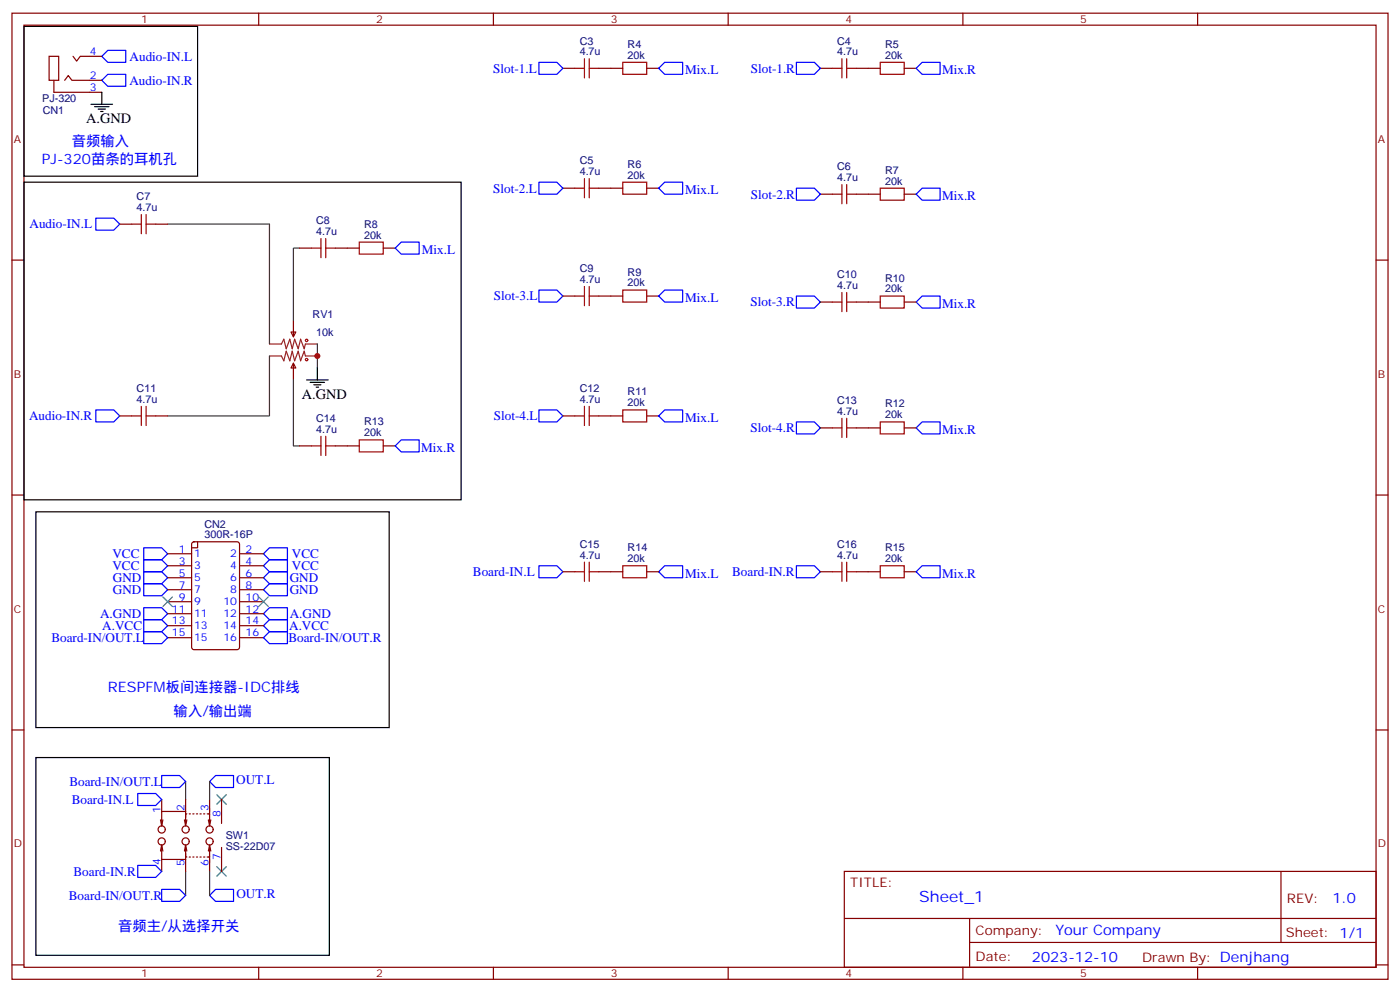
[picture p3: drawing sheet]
<svg xmlns="http://www.w3.org/2000/svg" width="412mm" height="292mm" viewBox="0 0 412 292" stroke-linecap="round" stroke-linejoin="round" font-family="sans-serif">
<g fill="none" stroke="#870000" stroke-width=".35">
<path d="M3.5 3.9h405.4v284.3h-405.4zM7.1 7.4h398.2v277.3h-398.2zM14.5 16.6h2.8v7h-2.8zM21.5 16.6l1.1 1.4 1-1.4h6.4M76.2 3.9v3.5M145.3 3.9v3.5M214.5 3.9v3.5M283.6 3.9v3.5M352.8 3.9v3.5M15.9 23.6v3.6h14.1M19 23.6l1.1-1.4 1.1 1.4h8.8M165.8 20.1h3.5"/>
<path d="M176.4 20.1h7M190.5 20.1h3.5M241.7 20.1h3.5M252.2 20.1h7.1M266.3 20.1h3.6M165.8 55.4h3.5M176.4 55.4h7M190.5 55.4h3.5M241.7 57.1h3.5M252.2 57.1h7.1M266.3 57.1h3.6M3.5 76.6h3.6"/>
<path d="M35.3 66h3.5M45.9 66h3.5M88.2 73h3.5M98.8 73h7M112.9 73h3.5M405.3 76.6h3.6M85.7 97.7h1.4l-.7 1.4zM86.4 94.2v4.9M165.8 87.1h3.5M176.4 87.1h7M190.5 87.1h3.5M241.7 88.9h3.5"/>
<path d="M252.2 88.9h7.1M266.3 88.9h3.6M86.4 106.9l.7 1.4h-1.4zM86.4 106.9v4.9M35.3 122.4h3.5M45.9 122.4h3.5M88.2 131.2h3.5M98.8 131.2h7M112.9 131.2h3.5M165.8 122.4h3.5M176.4 122.4h7M190.5 122.4h3.5"/>
<path d="M241.7 125.9h3.5M252.2 125.9h7.1M266.3 125.9h3.6M3.5 145.7h3.6M56.7 159.7l.4-.2h12.7l.7 .4 .1 30.6-.5 .7h-13l-.6-.5-.1-30.5zM58.2 159.5v1.7h-1.8M405.3 145.7h3.6M49.4 163h7M49.4 166.5h7M49.4 170h7M49.4 173.6h7M49.4 177.1h7"/>
<path d="M70.6 163h7M70.6 166.5h7M70.6 170h7M70.6 173.6h7M70.6 177.1h7M165.8 168.3h3.5M176.4 168.3h7M190.5 168.3h3.5M241.7 168.3h3.5M252.2 168.3h7.1M266.3 168.3h3.6M49.4 180.6h7"/>
<path d="M49.4 184.1h7M49.4 187.7h7M70.6 180.6h7M70.6 184.1h7M70.6 187.7h7M3.5 214.8h3.6M405.3 214.8h3.6M47.6 235.3v3.5M54.7 238.8h-7.1v4.3M54.7 235.3v5.3M55 239.5h-.3v2.9M55.7 239.5h.4"/>
<path d="M56.8 239.5h.3M57.9 239.5h.3M58.9 239.5h.4M60 239.5h.3M61 239.5h.7v2.9M61.7 235.3v4.4M65.3 235.3v7.1M47.3 241.3l.3 1.8M47.6 248.7v4.2h7.1M47.6 252.9v3.6M47.6 248.7l.4 1.8M47.6 248.7l-.3 1.8"/>
<path d="M48 241.3l-.4 1.8M54.3 241.3l.4 1.8 .3-1.8M54.3 250.5l.4-1.8 .3 1.8M54.7 249.4v2.8h.3M54.7 251.2v5.3M55.7 252.2h.4M56.8 252.2h.3M57.9 252.2h.3M58.9 252.2h.4M60 252.2h.3M61.4 241.3l.3 1.8 .4-1.8M61.4 250.5l.3-1.8 .4 1.8"/>
<path d="M61.7 249.4v2.8h-.7M61.7 252.1v4.4M65.3 249.4v7.1M248.7 256.5h156.6v28.2h-156.6zM377.3 256.5v20.9M248.7 270.3h156.5M285.6 277.4h119.6M285.6 270.3v14.1M3.5 284h3.6M76.2 284.7v3.5M145.3 284.7v3.5M214.5 284.7v3.5"/>
<path d="M283.6 284.7v3.5M352.8 284.7v3.5M405.3 284h3.6"/>
<circle cx="47.6" cy="247.6" r="1.06"/>
<circle cx="47.6" cy="244.1" r="1.06"/>
<circle cx="54.7" cy="247.6" r="1.06"/>
<circle cx="54.7" cy="244.1" r="1.06"/>
<circle cx="61.7" cy="247.6" r="1.06"/>
<circle cx="61.7" cy="244.1" r="1.06"/>
</g>
<g fill="none" stroke="#00f" stroke-width=".35">
<path d="M30 16.6l1.7-1.8h5.3v3.5h-5.3zM158.7 18.3h5.3l1.8 1.8-1.8 1.8h-5.3zM234.6 18.3h5.3l1.8 1.8-1.8 1.8h-5.3zM271.6 18.3h5.3v3.6h-5.3l-1.7-1.8zM30 23.6l1.7-1.7h5.3v3.5h-5.3zM194 20.1l1.8-1.8h5.3v3.6h-5.3zM158.7 53.6h5.3l1.8 1.8-1.8 1.7h-5.3zM195.8 53.6h5.3v3.5h-5.3l-1.8-1.7zM234.6 55.4h5.3l1.8 1.7-1.8 1.8h-5.3zM271.6 55.4h5.3v3.5h-5.3l-1.7-1.8zM28.2 64.2h5.3l1.8 1.8-1.8 1.7h-5.3zM118.2 71.3h5.3v3.5h-5.3l-1.8-1.8z"/>
<path d="M158.7 85.4h5.3l1.8 1.7-1.8 1.8h-5.3zM195.8 85.4h5.3v3.5h-5.3l-1.8-1.8zM234.6 87.1h5.3l1.8 1.8-1.8 1.8h-5.3zM271.6 87.1h5.3v3.6h-5.3l-1.7-1.8zM28.2 120.6h5.3l1.8 1.8-1.8 1.8h-5.3zM118.2 129.5h5.3v3.5h-5.3l-1.8-1.8zM158.7 120.6h5.3l1.8 1.8-1.8 1.8h-5.3zM195.8 120.6h5.3v3.6h-5.3l-1.8-1.8zM234.6 124.2h5.3l1.8 1.7-1.8 1.8h-5.3zM271.6 124.2h5.3v3.5h-5.3l-1.7-1.8zM42.3 168.3h5.3l1.8 1.7-1.8 1.8h-5.3zM42.3 171.8h5.3l1.8 1.8-1.8 1.7h-5.3z"/>
<path d="M42.3 178.9h5.3l1.8 1.7-1.8 1.8h-5.3zM42.3 161.2h5.3l1.8 1.8-1.8 1.7h-5.3zM42.3 164.7h5.3l1.8 1.8-1.8 1.8h-5.3zM79.4 171.8h5.3v3.5h-5.3l-1.8-1.7zM79.4 168.3h5.3v3.5h-5.3l-1.8-1.8zM79.4 164.7h5.3v3.6h-5.3l-1.8-1.8zM79.4 161.2h5.3v3.5h-5.3l-1.8-1.7zM158.7 166.5h5.3l1.8 1.8-1.8 1.7h-5.3zM195.8 166.5h5.3v3.5h-5.3l-1.8-1.7zM234.6 166.5h5.3l1.8 1.8-1.8 1.7h-5.3zM271.6 166.5h5.3v3.5h-5.3l-1.7-1.7zM42.3 182.4h5.3l1.8 1.7-1.8 1.8h-5.3z"/>
<path d="M42.3 185.9h5.3l1.8 1.8-1.8 1.7h-5.3zM77.6 180.6l1.8-1.7h5.3v3.5h-5.3zM77.6 184.1l1.8-1.7h5.3v3.5h-5.3zM77.6 187.7l1.8-1.8h5.3v3.5h-5.3zM40.6 233.5h5.3l1.7 1.8-1.7 1.8h-5.3zM47.6 228.2h5.3l1.8 1.8-1.8 1.8h-5.3zM61.7 230l1.8-1.8h5.3v3.6h-5.3zM40.6 254.7h5.3l1.7 1.8-1.7 1.7h-5.3zM47.6 261.8h5.3l1.8 1.7-1.8 1.8h-5.3zM61.7 263.5l1.8-1.7h5.3v3.5h-5.3z"/>
</g>
<g fill="none" stroke="#000" stroke-width=".35">
<path d="M7.1 7.8h51.1v44.1h-51.1zM26.8 30.7h6.4M27.9 31.4h4.2M28.9 32.1h2.1M29.6 32.8h.7M30 27.2v3.5M7.1 53.6h128.7v93.5h-128.7zM90.3 111.8h6.4M91.4 112.5h4.2M92.4 113.2h2.1M93.1 113.9h.7M93.5 108.3v3.5"/>
<path d="M10.6 150.6h104.1v63.5h-104.1zM10.6 223h86.4v58.2h-86.4z"/>
</g>
<path d="M49.4 66h30v35.2M88.2 73h-1.8v21.2M79.4 104.8v17.6h-30M86.4 111.8v19.4h1.8M93.5 101.2v7.1M54.7 230v5.3M61.7 230v5.3M54.7 256.5v7M61.7 256.5v7" fill="none" stroke="#008700" stroke-width=".35"/>
<g fill="none" stroke="#a10000" stroke-width=".35">
<path d="M172.2 17.3v5.6M173.6 17.3v5.6M183.4 18.3h7.1v3.6h-7.1zM248 17.3v5.6M249.4 17.3v5.6M259.3 18.3h7v3.6h-7zM169.3 20.1h2.9M173.6 20.1h2.8M245.2 20.1h2.8M249.4 20.1h2.8M169.3 55.4h2.9M172.2 52.6v5.6"/>
<path d="M173.6 55.4h2.8M173.6 52.6v5.6M183.4 53.6h7.1v3.5h-7.1zM245.2 57.1h2.8M248 54.3v5.7M249.4 57.1h2.8M249.4 54.3v5.7M259.3 55.4h7v3.5h-7zM38.8 66h2.8M41.6 63.1v5.7M43 66h2.9M43 63.1v5.7"/>
<path d="M91.7 73h2.8M94.5 70.2v5.6M96 70.2v5.6M96 73h2.8M105.8 71.3h7.1v3.5h-7.1zM169.3 87.1h2.9M172.2 84.3v5.7M173.6 84.3v5.7M173.6 87.1h2.8M183.4 85.4h7.1v3.5h-7.1zM245.2 88.9h2.8M248 86.1v5.6"/>
<path d="M249.4 86.1v5.6M249.4 88.9h2.8M259.3 87.1h7v3.6h-7zM41.6 119.6v5.6M43 119.6v5.6M172.2 119.6v5.6M173.6 119.6v5.6M38.8 122.4h2.8M43 122.4h2.9M91.7 131.2h2.8M94.5 128.4v5.7M96 131.2h2.8"/>
<path d="M96 128.4v5.7M105.8 129.5h7.1v3.5h-7.1zM169.3 122.4h2.9M173.6 122.4h2.8M183.4 120.6h7.1v3.6h-7.1zM245.2 125.9h2.8M248 123.1v5.7M249.4 123.1v5.7M249.4 125.9h2.8M259.3 124.2h7v3.5h-7zM169.3 168.3h2.9M172.2 165.5v5.6"/>
<path d="M173.6 165.5v5.6M173.6 168.3h2.8M183.4 166.5h7.1v3.5h-7.1zM245.2 168.3h2.8M248 165.5v5.6M249.4 165.5v5.6M249.4 168.3h2.8M259.3 166.5h7v3.5h-7z"/>
<circle cx="90.3" cy="105.8" r=".35"/>
<circle cx="90.3" cy="100.2" r=".35"/>
</g>
<path d="M79.4 101.2h3.5l.7-1.4 .7 2.9 1.1-2.9 .7 2.9 .7-2.9 1 2.9 .7-2.9 1.1 2.9 .4-1.5h3.5M79.4 104.8h3.5l.7 1.4 .7-2.8 1.1 2.8 .7-2.8 .7 2.8 1-2.8 .7 2.8 1.1-2.8 .4 1.4h3.5" fill="none" stroke="#8c2424" stroke-width=".35"/>
<path d="M48 175.7l2.8 2.8M50.8 175.7l-2.8 2.8M76.2 175.7l2.8 2.8M79 175.7l-2.8 2.8M63.9 233.9l2.8 2.8M66.7 233.9l-2.8 2.8M63.9 255.1l2.8 2.8M66.7 255.1l-2.8 2.8" fill="none" stroke="#3c3" stroke-width=".35"/>
<circle cx="93.5" cy="104.8" r=".88" fill="#c00"/>
<text font-size="4.6" fill="#00f" x="270.8" y="265.5">Sheet_1</text>
<g font-size="4.2">
<text x="25.4" y="36.3">A.GND</text>
<text x="88.9" y="117.5">A.GND</text>
</g>
<g font-size="4.2" fill="#00f">
<text x="21.2" y="43">音频输入</text>
<text x="12.3" y="48.3">PJ-320苗条的耳机孔</text>
<text x="31.7" y="203.6">RESPFM板间连接器-IDC排线</text>
<text x="51.2" y="210.6">输入/输出端</text>
<text x="392.5" y="265.7">1.0</text>
<text x="34.8" y="274.1">音频主/从选择开关</text>
<text x="310.9" y="275.3">Your Company</text>
<text x="304" y="283.1">2023-12-10</text>
</g>
<g font-size="3.9" fill="#00f">
<text x="38.2" y="17.8">Audio-IN.L</text>
<text x="145.3" y="21.5">Slot-1.L</text>
<text x="201.8" y="21.9">Mix.L</text>
<text x="221.2" y="21.4">Slot-1.R</text>
<text x="277.5" y="21.9">Mix.R</text>
<text x="38.1" y="24.9">Audio-IN.R</text>
<text x="145.3" y="56.7">Slot-2.L</text>
<text x="201.8" y="57.1">Mix.L</text>
<text x="221.2" y="58.5">Slot-2.R</text>
<text x="277.5" y="58.9">Mix.R</text>
<text x="8.7" y="67.2">Audio-IN.L</text>
<text x="124.2" y="74.8">Mix.L</text>
<text x="145.5" y="88.4">Slot-3.L</text>
<text x="201.8" y="88.9">Mix.L</text>
<text x="221.1" y="90.2">Slot-3.R</text>
<text x="277.5" y="90.7">Mix.R</text>
<text x="8.5" y="123.7">Audio-IN.R</text>
<text x="145.5" y="123.7">Slot-4.L</text>
<text x="201.8" y="124.2">Mix.L</text>
<text x="221.1" y="127.2">Slot-4.R</text>
<text x="277.5" y="127.7">Mix.R</text>
<text x="124" y="133">Mix.R</text>
<text x="33.1" y="164.3">VCC</text>
<text x="33.1" y="167.8">VCC</text>
<text x="86" y="167.8">VCC</text>
<text x="86" y="164.3">VCC</text>
<text x="33.2" y="171.3">GND</text>
<text x="85.4" y="171.3">GND</text>
<text x="139.3" y="169.6">Board-IN.L</text>
<text x="201.8" y="170">Mix.L</text>
<text x="215.7" y="169.6">Board-IN.R</text>
<text x="277.5" y="170">Mix.R</text>
<text x="33.2" y="174.8">GND</text>
<text x="85.4" y="174.8">GND</text>
<text x="29.5" y="181.9">A.GND</text>
<text x="30.1" y="185.4">A.VCC</text>
<text x="85.2" y="185.4">A.VCC</text>
<text x="85.4" y="181.9">A.GND</text>
<text x="15.1" y="188.9">Board-IN/OUT.L</text>
<text x="85" y="188.9">Board-IN/OUT.R</text>
<text x="20.4" y="231.3">Board-IN/OUT.L</text>
<text x="69.6" y="230.9">OUT.L</text>
<text x="21.1" y="236.6">Board-IN.L</text>
<text x="21.6" y="257.8">Board-IN.R</text>
<text x="20.3" y="264.8">Board-IN/OUT.R</text>
<text x="69.7" y="264.3">OUT.R</text>
</g>
<g font-size="3.9" fill="#800">
<text x="250.5" y="261.1">TITLE:</text>
<text x="379.1" y="265.7">REV:</text>
<text x="287.4" y="275.3">Company:</text>
<text x="378.7" y="275.9">Sheet: 1/1</text>
<text x="287.4" y="282.9">Date:</text>
<text x="336.4" y="283">Drawn By: Denjhang</text>
</g>
<g font-size="3.2" fill="#800">
<text x="41.6" y="6.9">1</text>
<text x="110.8" y="6.9">2</text>
<text x="179.9" y="6.9">3</text>
<text x="249.1" y="6.9">4</text>
<text x="318.2" y="6.9">5</text>
<text x="4.1" y="42">A</text>
<text x="405.9" y="42">A</text>
<text x="4.1" y="111.1">B</text>
<text x="405.9" y="111.1">B</text>
<text x="4.1" y="180.3">C</text>
<text x="405.9" y="180.3">C</text>
<text x="4.1" y="249.4">D</text>
<text x="405.9" y="249.4">D</text>
<text x="41.6" y="287.7">1</text>
<text x="110.8" y="287.7">2</text>
<text x="179.9" y="287.7">3</text>
<text x="249.1" y="287.7">4</text>
<text x="318.2" y="287.7">5</text>
</g>
<g font-size="3.2" fill="#00f">
<text x="26.5" y="16.2">4</text>
<text x="26.5" y="23.3">2</text>
<text x="26.5" y="26.8">3</text>
<text x="52.7" y="162.6">1</text>
<text x="52.7" y="166.2">3</text>
<text x="57.1" y="164">1</text>
<text x="57.1" y="167.6">3</text>
<text x="67.8" y="164">2</text>
<text x="67.8" y="167.6">4</text>
<text x="72.3" y="162.6">2</text>
<text x="72.3" y="166.2">4</text>
<text x="52.7" y="169.7">5</text>
<text x="52.7" y="173.2">7</text>
<text x="57.1" y="171.1">5</text>
<text x="67.8" y="171.1">6</text>
<text x="72.3" y="169.7">6</text>
<text x="72.3" y="173.2">8</text>
<text x="52.7" y="176.7">9</text>
<text x="57.1" y="174.6">7</text>
<text x="57.1" y="178.2">9</text>
<text x="65.8" y="178.2">10</text>
<text x="67.8" y="174.6">8</text>
<text x="72.3" y="176.7">10</text>
<text x="50.6" y="180.3">11</text>
<text x="50.6" y="183.8">13</text>
<text x="57.1" y="181.7">11</text>
<text x="57.1" y="185.2">13</text>
<text x="65.8" y="181.7">12</text>
<text x="65.8" y="185.2">14</text>
<text x="72.3" y="180.3">12</text>
<text x="72.3" y="183.8">14</text>
<text x="50.6" y="187.3">15</text>
<text x="57.1" y="188.7">15</text>
<text x="65.8" y="188.7">16</text>
<text x="72.3" y="187.3">16</text>
<text x="47.3" y="239.2" transform="rotate(-90 47.3 239.2)">1</text>
<text x="54.3" y="238.8" transform="rotate(-90 54.3 238.8)">2</text>
<text x="61.4" y="238.8" transform="rotate(-90 61.4 238.8)">3</text>
<text x="64.9" y="240.6" transform="rotate(-90 64.9 240.6)">8</text>
<text x="47.3" y="254.6" transform="rotate(-90 47.3 254.6)">4</text>
<text x="54.3" y="255" transform="rotate(-90 54.3 255)">5</text>
<text x="61.4" y="255" transform="rotate(-90 61.4 255)">6</text>
<text x="64.9" y="253.2" transform="rotate(-90 64.9 253.2)">7</text>
</g>
<g font-size="3.2" fill="#000080">
<text x="170.8" y="16.2">4.7u</text>
<text x="170.8" y="13.1">C3</text>
<text x="184.9" y="17.3">20k</text>
<text x="184.9" y="14.1">R4</text>
<text x="246.6" y="16.2">4.7u</text>
<text x="246.6" y="13.1">C4</text>
<text x="260.7" y="17.3">20k</text>
<text x="260.7" y="14.1">R5</text>
<text x="12.4" y="30.1">PJ-320</text>
<text x="12.6" y="33.6">CN1</text>
<text x="170.8" y="51.5">4.7u</text>
<text x="170.8" y="48.4">C5</text>
<text x="184.9" y="52.6">20k</text>
<text x="184.9" y="49.3">R6</text>
<text x="246.6" y="53.3">4.7u</text>
<text x="246.6" y="50.1">C6</text>
<text x="260.7" y="51.1">R7</text>
<text x="40.2" y="59">C7</text>
<text x="260.7" y="54.3">20k</text>
<text x="40.2" y="62.1">4.7u</text>
<text x="93.1" y="69.1">4.7u</text>
<text x="93.1" y="66">C8</text>
<text x="107.3" y="70.2">20k</text>
<text x="107.3" y="67">R8</text>
<text x="170.8" y="83.3">4.7u</text>
<text x="170.8" y="80.1">C9</text>
<text x="184.9" y="81.1">R9</text>
<text x="246.6" y="81.9">C10</text>
<text x="260.7" y="82.9">R10</text>
<text x="184.9" y="84.3">20k</text>
<text x="246.6" y="85">4.7u</text>
<text x="260.7" y="86.1">20k</text>
<text x="92.1" y="93.6">RV1</text>
<text x="93.1" y="98.9">10k</text>
<text x="40.2" y="118.5">4.7u</text>
<text x="40.2" y="115.4">C11</text>
<text x="170.8" y="118.5">4.7u</text>
<text x="170.8" y="115.4">C12</text>
<text x="184.9" y="119.6">20k</text>
<text x="184.9" y="116.4">R11</text>
<text x="246.6" y="118.9">C13</text>
<text x="260.7" y="119.9">R12</text>
<text x="93.1" y="124.2">C14</text>
<text x="107.3" y="125.2">R13</text>
<text x="246.6" y="122.1">4.7u</text>
<text x="260.7" y="123.1">20k</text>
<text x="93.1" y="127.4">4.7u</text>
<text x="107.3" y="128.4">20k</text>
<text x="60.2" y="155.3">CN2</text>
<text x="60.2" y="158.3">300R-16P</text>
<text x="170.8" y="161.3">C15</text>
<text x="246.6" y="161.3">C16</text>
<text x="170.8" y="164.4">4.7u</text>
<text x="184.9" y="165.5">20k</text>
<text x="184.9" y="162.2">R14</text>
<text x="246.6" y="164.4">4.7u</text>
<text x="260.7" y="165.5">20k</text>
<text x="260.7" y="162.2">R15</text>
<text x="66.5" y="250.2">SS-22D07</text>
<text x="66.5" y="247">SW1</text>
</g>
</svg>
